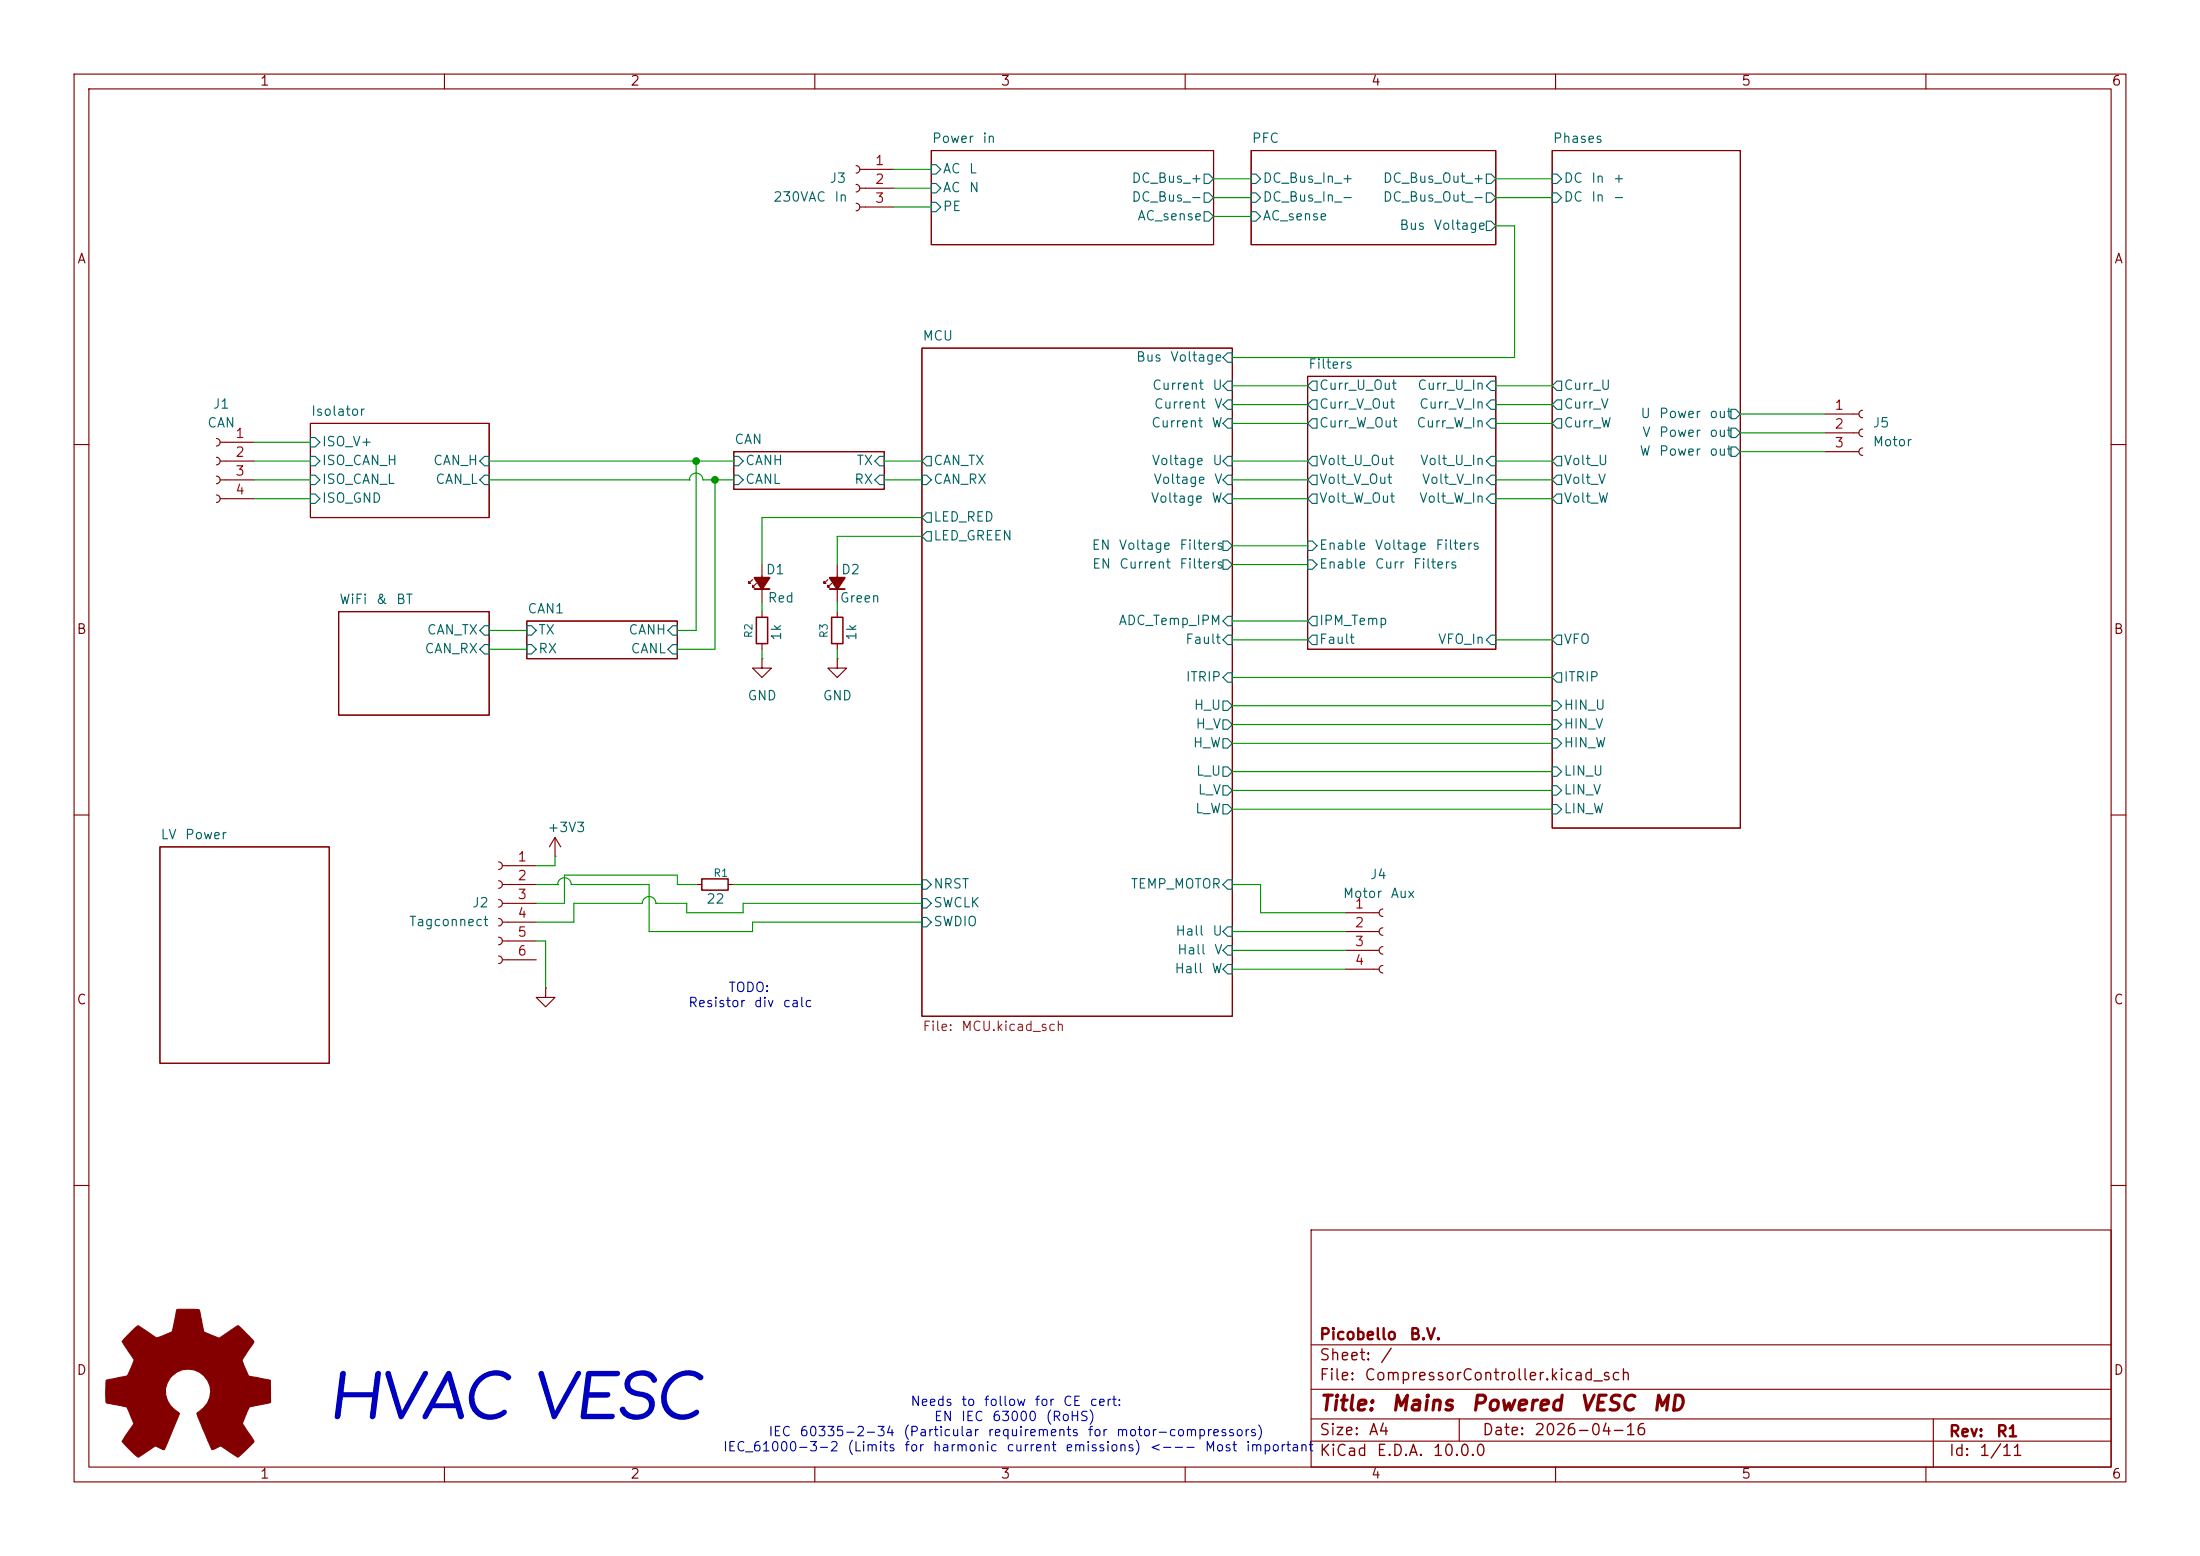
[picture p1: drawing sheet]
<svg xmlns="http://www.w3.org/2000/svg" width="297mm" height="210mm" viewBox="0 0 297 210" stroke-linecap="round" stroke-linejoin="round" font-family="sans-serif">
<g fill="none" stroke="#840000" stroke-width=".15">
<path d="M10 10h277v190h-277zM12 12h273v186h-273zM60 10v2M110 10v2M160 10v2M210 10v2M260 10v2M115.6 22.4a.51 .51 0 0 1 .5 .5 .51 .51 0 0 1-.5 .5M115.6 24.9a.51 .51 0 0 1 .5 .5 .51 .51 0 0 1-.5 .5M115.6 27.4a.51 .51 0 0 1 .5 .5 .51 .51 0 0 1-.5 .5M116.1 22.9h4.5M116.1 25.4h4.5"/>
<path d="M116.1 27.9h4.5M125.7 20.3h38.1v12.7h-38.1zM168.9 20.3h33v12.7h-33zM209.5 20.3h25.4v91.5h-25.4zM29.2 59.2a.51 .51 0 0 1 .5 .5 .51 .51 0 0 1-.5 .5M29.7 59.7h4.6M41.9 57.2h24.1v12.7h-24.1zM124.5 47h41.9v90.2h-41.9zM176.5 50.8h25.4v36.8h-25.4zM246.4 55.9h4.6M246.4 58.4h4.6M251.5 55.4a.51 .51 0 0 0-.5 .5 .51 .51 0 0 0 .5 .5"/>
<path d="M251.5 57.9a.51 .51 0 0 0-.5 .5 .51 .51 0 0 0 .5 .5M10 60h2M29.2 61.7a.51 .51 0 0 1 .5 .5 .51 .51 0 0 1-.5 .5M29.2 64.3a.51 .51 0 0 1 .5 .5 .51 .51 0 0 1-.5 .5M29.2 66.8a.51 .51 0 0 1 .5 .5 .51 .51 0 0 1-.5 .5M29.7 62.2h4.6M29.7 64.8h4.6M29.7 67.3h4.6M99.1 61h20.3v5h-20.3zM101.6 78.2l-.5 .5v-.2v.2h.2M102.1 78.7l-.5 .5v-.2v.2h.3M102.9 76.2v5.1"/>
<path d="M111.8 78.2l-.5 .5v-.2v.2h.2M112.3 78.7l-.5 .5v-.2v.2h.2M113 76.2v5.1M246.4 61h4.6M251.5 60.5a.51 .51 0 0 0-.5 .5 .51 .51 0 0 0 .5 .5M285 60h2M45.7 82.6h20.3v13.9h-20.3zM71.1 83.8h20.3v5.1h-20.3zM102.9 88.9v1.3h1.2l-1.2 1.2-1.3-1.2h1.3M102.9 88.9h.1M102.9 82.6v.7M102.9 86.9v.7"/>
<path d="M113 88.9v1.3h1.3l-1.3 1.2-1.2-1.2h1.2M113 88.9h.1M113 82.6v.7M113 86.9v.7M10 110h2M21.6 114.3h22.8v29.2h-22.8zM67.3 116.3a.51 .51 0 0 1 .5 .5 .51 .51 0 0 1-.5 .5M67.3 118.9a.51 .51 0 0 1 .5 .5 .51 .51 0 0 1-.5 .5M67.8 119.4h4.6M67.8 116.8h4.6M74.9 115.6h.1M74.9 113l-.7 1.3"/>
<path d="M74.9 113l.8 1.3M74.9 113v2.6M94 119.4h.7M98.3 119.4h.8M285 110h2M67.3 121.4a.51 .51 0 0 1 .5 .5 .51 .51 0 0 1-.5 .5M67.3 124a.51 .51 0 0 1 .5 .5 .51 .51 0 0 1-.5 .5M67.3 126.5a.51 .51 0 0 1 .5 .5 .51 .51 0 0 1-.5 .5M67.3 129a.51 .51 0 0 1 .5 .5 .51 .51 0 0 1-.5 .5M67.8 121.9h4.6M67.8 124.5h4.6M67.8 127h4.6"/>
<path d="M67.8 129.5h4.6M73.7 133.4v1.2h-1.3l1.3 1.3 1.2-1.3h-1.2M73.7 133.4h.1M181.6 123.2h4.6M181.6 125.7h4.6M181.6 128.3h4.6M181.6 130.8h4.6M186.7 122.7a.51 .51 0 0 0-.5 .5 .51 .51 0 0 0 .5 .5M186.7 125.2a.51 .51 0 0 0-.5 .5 .51 .51 0 0 0 .5 .5M186.7 127.8a.51 .51 0 0 0-.5 .5 .51 .51 0 0 0 .5 .5M186.7 130.3a.51 .51 0 0 0-.5 .5 .51 .51 0 0 0 .5 .5M10 160h2"/>
<path d="M177 166h108v32h-108zM285 160h2M60 198v2M110 198v2M160 198v2M177 194.5h108M177 191.5h108M177 187.5h108M177 181.5h108M197 191.5v3M210 198v2M260 198v2"/>
<path d="M261 191.5v6.5"/>
</g>
<g fill="none" stroke="#006464" stroke-width=".15">
<path d="M125.7 27.3h.7l.6 .6-.6 .7h-.7zM125.7 24.8h.7l.6 .6-.6 .6h-.7zM125.7 22.2h.7l.6 .7-.6 .6h-.7zM162.6 23.5h.6l.6 .6-.6 .7h-.6zM162.6 26h.6l.6 .7-.6 .6h-.6zM162.6 28.6h.6l.6 .6-.6 .6h-.6zM168.9 23.5h.6l.7 .6-.7 .7h-.6zM168.9 26h.6l.7 .7-.7 .6h-.6zM168.9 28.6h.6l.7 .6-.7 .6h-.6zM200.7 23.5h.6l.6 .6-.6 .7h-.6zM200.7 26h.6l.6 .7-.6 .6h-.6zM200.7 29.8h.6l.6 .7-.6 .6h-.6z"/>
<path d="M209.5 23.5h.7l.6 .6-.6 .7h-.7zM209.5 26h.7l.6 .7-.6 .6h-.7zM41.9 59.1h.6l.7 .6-.7 .6h-.6zM165.7 54h.7v1.2h-.7l-.6-.6zM165.7 56.5h.7v1.3h-.7l-.6-.6zM165.7 51.4h.7v1.3h-.7l-.6-.6zM165.7 47.6h.7v1.3h-.7l-.6-.6zM177.2 51.4h.6v1.3h-.6l-.7-.6zM177.2 54h.6v1.2h-.6l-.7-.6zM177.2 56.5h.6v1.3h-.6l-.7-.6zM201.3 51.4h.6v1.3h-.6l-.6-.6zM201.3 56.5h.6v1.3h-.6l-.6-.6z"/>
<path d="M201.3 54h.6v1.2h-.6l-.6-.6zM209.5 57.2l.7-.7h.6v1.3h-.6zM210.2 54h.6v1.2h-.6l-.7-.6zM210.2 51.4h.6v1.3h-.6l-.7-.6zM233.7 55.2h.6l.6 .7-.6 .6h-.6zM233.7 57.8h.6l.6 .6-.6 .7h-.6zM41.9 64.1h.6l.7 .7-.7 .6h-.6zM41.9 61.6h.6l.7 .6-.7 .7h-.6zM41.9 66.7h.6l.7 .6-.7 .6h-.6zM65.4 64.1h.6v1.3h-.6l-.6-.6zM65.4 61.6h.6v1.3h-.6l-.6-.7zM99.1 64.1h.6l.6 .7-.6 .6h-.6z"/>
<path d="M99.1 61.6h.6l.6 .6-.6 .7h-.6zM118.1 64.8l.6-.7h.7v1.3h-.7zM118.7 61.6h.7v1.3h-.7l-.6-.7zM124.5 64.1h.6l.6 .7-.6 .6h-.6zM125.1 61.6h.6v1.3h-.6l-.6-.7zM125.1 71.8h.6v1.2h-.6l-.6-.6zM125.1 69.2h.6v1.3h-.6l-.6-.6zM165.1 73h.6l.7 .7-.7 .6h-.6zM165.1 75.6h.6l.7 .6-.7 .6h-.6zM165.7 61.6h.7v1.3h-.7l-.6-.7zM165.7 64.1h.7v1.3h-.7l-.6-.6zM165.7 66.7h.7v1.2h-.7l-.6-.6z"/>
<path d="M176.5 75.6h.7l.6 .6-.6 .6h-.7zM176.5 73h.7l.6 .7-.6 .6h-.7zM177.2 61.6h.6v1.3h-.6l-.7-.7zM177.2 64.1h.6v1.3h-.6l-.7-.6zM177.2 66.7h.6v1.2h-.6l-.7-.6zM201.3 61.6h.6v1.3h-.6l-.6-.7zM201.3 64.1h.6v1.3h-.6l-.6-.6zM201.3 66.7h.6v1.2h-.6l-.6-.6zM209.5 67.3l.7-.6h.6v1.2h-.6zM210.2 64.1h.6v1.3h-.6l-.7-.6zM210.2 61.6h.6v1.3h-.6l-.7-.7zM233.7 60.3h.6l.6 .7-.6 .6h-.6z"/>
<path d="M65.4 87h.6v1.3h-.6l-.6-.7zM65.4 84.5h.6v1.2h-.6l-.6-.6zM71.1 84.5h.7l.6 .6-.6 .6h-.7zM71.1 87h.7l.6 .6-.6 .7h-.7zM90.8 87h.6v1.3h-.6l-.6-.7zM90.8 84.5h.6v1.2h-.6l-.6-.6zM165.1 99.7h.6l.7 .6-.7 .7h-.6zM165.1 97.2h.6l.7 .6-.7 .6h-.6zM165.1 94.6h.6l.7 .7-.7 .6h-.6zM165.7 83.2h.7v1.3h-.7l-.6-.7zM165.7 85.7h.7v1.3h-.7l-.6-.6zM165.7 90.8h.7v1.3h-.7l-.6-.7z"/>
<path d="M177.2 85.7h.6v1.3h-.6l-.7-.6zM177.2 83.2h.6v1.3h-.6l-.7-.7zM201.3 85.7h.6v1.3h-.6l-.6-.6zM209.5 94.6h.7l.6 .7-.6 .6h-.7zM209.5 97.2h.7l.6 .6-.6 .6h-.7zM209.5 99.7h.7l.6 .6-.6 .7h-.7zM210.2 85.7h.6v1.3h-.6l-.7-.6zM210.2 90.8h.6v1.3h-.6l-.7-.7zM124.5 118.7h.6l.6 .7-.6 .6h-.6zM165.1 103.5h.6l.7 .6-.7 .7h-.6zM165.1 106h.6l.7 .7-.7 .6h-.6zM165.1 108.6h.6l.7 .6-.7 .7h-.6z"/>
<path d="M165.7 118.7h.7v1.3h-.7l-.6-.6zM209.5 103.5h.7l.6 .6-.6 .7h-.7zM209.5 106h.7l.6 .7-.6 .6h-.7zM209.5 108.6h.7l.6 .6-.6 .7h-.7zM124.5 121.3h.6l.6 .6-.6 .7h-.6zM124.5 123.8h.6l.6 .7-.6 .6h-.6zM165.7 130.2h.7v1.2h-.7l-.6-.6zM165.7 127.6h.7v1.3h-.7l-.6-.6zM165.7 125.1h.7v1.3h-.7l-.6-.7z"/>
</g>
<path d="M102.1 83.3h1.5v3.6h-1.5zM112.3 83.3h1.5v3.6h-1.5zM94.7 118.6h3.6v1.5h-3.6z" fill="none" stroke="#840000" stroke-width=".2"/>
<path d="M101.9 79.5h2M112 79.5h2" fill="none" stroke="#840000" stroke-width=".25"/>
<g fill="#840000" stroke="#840000" stroke-width=".25">
<path d="M112 78h2l-1 1.5z"/>
<path d="M101.9 78h2l-1 1.5z"/>
</g>
<path d="M17.1 180.3l1.6-1.4 2.3 1.6a4.7 4.7 0 0 0 2.2-.8l.7-2.9h2.9h.1v.1l.7 2.9 2 .8 2.6-1.7 2 2.1 .1 .2-1.4 2-.2 .5 .9 2 2.9 .6v3l-2.8 .6-1 2.3 1.6 2.3-1.8 1.9-.4 .3-2.2-1.5a.63 .63 0 0 0-.7 .2l-.6 .2-1.2-2.8-.8-2a3.2 3.2 0 0 0 .9-5.1 3.1 3.1 0 0 0-4.6 .4 3.1 3.1 0 0 0 1.2 4.6l.1 .1-2 4.9-1.2-.6-2.4 1.6-1.5-1.5-.6-.7 1.6-2.3-1-2.3-2.7-.6-.1-.9v-2.1l2.9-.6 .6-1.4a.88 .88 0 0 0 .2-.9l-1.5-2.3z" fill="#840000" stroke="#840000" stroke-width=".15"/>
<g fill="none" stroke="#009600" stroke-width=".15">
<path d="M120.6 27.9h5.1M120.6 25.4h5.1M120.6 22.9h5.1M163.8 26.7h5.1M163.8 24.1h5.1M163.8 29.2h5.1M201.9 30.5h2.6v17.8h-38.1M201.9 26.7h7.6M201.9 24.1h7.6M34.3 59.7h7.6M166.4 54.6h10.1M166.4 57.2h10.1"/>
<path d="M166.4 52.1h10.1M201.9 54.6h7.6M201.9 57.2h7.6M201.9 52.1h7.6M234.9 58.4h11.5M234.9 55.9h11.5M34.3 64.8h7.6M34.3 62.2h7.6M34.3 67.3h7.6M66 64.8h27.1M66 62.2h33.1M93.1 64.8h.1"/>
<path d="M93.1 64.8a.91 .91 0 0 1 .9-.9 .91 .91 0 0 1 .9 .9h4.2M94 62.2v22.9h-2.6M96.5 64.8v22.8h-5.1M119.4 64.8h5.1M119.4 62.2h5.1M124.5 69.9h-21.6v6.3M124.5 72.4h-11.5v3.8M166.4 64.8h10.1M166.4 62.2h10.1M166.4 67.3h10.1M166.4 76.2h10.1M166.4 73.7h10.1"/>
<path d="M201.9 64.8h7.6M201.9 62.2h7.6M201.9 67.3h7.6M234.9 61h11.5M66 85.1h5.1M66 87.6h5.1M102.9 81.3v1.3M102.9 87.6v1.3M113 81.3v1.3M113 87.6v1.3M166.4 91.4h43.1M166.4 86.4h10.1"/>
<path d="M166.4 83.8h10.1M166.4 95.3h43.1M166.4 97.8h43.1M201.9 86.4h7.6M72.4 119.4h2.9M74.9 115.6v1.2h-2.5M75.3 119.4h.1M75.3 119.4a.91 .91 0 0 1 .9-.9 .91 .91 0 0 1 .9 .9h10.5v6.3h14v-1.2h22.9M94 119.4h-2.6v-1.3h-15.2v3.8h-3.8M99.1 119.4h25.4M166.4 106.7h43.1M166.4 119.4h3.8v3.8h11.4"/>
<path d="M166.4 109.2h43.1M166.4 104.1h43.1M166.4 100.3h43.1M72.4 127h1.3v6.4M88.5 121.9h.1M88.5 121.9a.91 .91 0 0 0-.9-.9 .91 .91 0 0 0-.9 .9h-9.2v2.6h-5.1M88.5 121.9h4.2v1.3h7.6v-1.3h24.2M166.4 125.7h15.2M166.4 130.8h15.2M166.4 128.3h15.2"/>
</g>
<g fill="#009600" stroke="#009600" stroke-width=".14">
<circle cx="94" cy="62.2" r=".46"/>
<circle cx="96.5" cy="64.8" r=".46"/>
</g>
<text font-size="8.4" fill="#0000c2" x="44.3" y="191.5">HVAC VESC</text>
<g font-size="2" fill="#840000">
<text x="178" y="190.9">Title:</text>
<text x="187.7" y="190.9">Mains</text>
<text x="198.5" y="190.9">Powered</text>
<text x="213.2" y="190.9">VESC</text>
<text x="222.9" y="190.9">MD</text>
</g>
<g font-size="1.5" fill="#840000">
<text x="178" y="184">Sheet:</text>
<text x="178" y="181.2">Picobello</text>
<text x="186.2" y="184">/</text>
<text x="190.2" y="181.2">B.V.</text>
<text x="178" y="186.7">File:</text>
<text x="184.1" y="186.7">CompressorController.kicad_sch</text>
<text x="178" y="196.9">KiCad</text>
<text x="178" y="194.1">Size:</text>
<text x="184.7" y="194.1">A4</text>
<text x="185.7" y="196.9">E.D.A.</text>
<text x="193.3" y="196.9">10.0.0</text>
<text x="200" y="194.1">Date:</text>
<text x="207" y="194.1">2026-04-16</text>
<text x="263" y="194.3">Rev:</text>
<text x="263" y="196.9">Id:</text>
<text x="267.1" y="196.9">1/11</text>
<text x="269.4" y="194.3">R1</text>
</g>
<g font-size="1.3" fill="#840000">
<text x="35" y="11.9">1</text>
<text x="85" y="11.9">2</text>
<text x="135" y="11.9">3</text>
<text x="185" y="11.9">4</text>
<text x="235" y="11.9">5</text>
<text x="285" y="11.9">6</text>
<text x="10.3" y="35.9">A</text>
<text x="285.3" y="35.9">A</text>
<text x="10.3" y="85.9">B</text>
<text x="285.3" y="85.9">B</text>
<text x="10.3" y="135.9">C</text>
<text x="285.3" y="135.9">C</text>
<text x="10.3" y="185.9">D</text>
<text x="285.3" y="185.9">D</text>
<text x="35" y="199.9">1</text>
<text x="85" y="199.9">2</text>
<text x="135" y="199.9">3</text>
<text x="185" y="199.9">4</text>
<text x="235" y="199.9">5</text>
<text x="285" y="199.9">6</text>
</g>
<g font-size="1.3" fill="#a90000">
<text x="118" y="22.6">1</text>
<text x="118" y="25.1">2</text>
<text x="118" y="27.7">3</text>
<text x="31.7" y="59.4">1</text>
<text x="247.6" y="55.6">1</text>
<text x="247.6" y="58.2">2</text>
<text x="31.7" y="62">2</text>
<text x="31.7" y="64.5">3</text>
<text x="247.6" y="60.7">3</text>
<text x="31.7" y="67.1">4</text>
<text x="69.8" y="116.6">1</text>
<text x="69.8" y="119.1">2</text>
<text x="69.8" y="121.7">3</text>
<text x="69.8" y="124.2">4</text>
<text x="182.8" y="122.9">1</text>
<text x="182.8" y="125.5">2</text>
<text x="69.8" y="126.7">5</text>
<text x="69.8" y="129.3">6</text>
<text x="182.8" y="128">3</text>
<text x="182.8" y="130.6">4</text>
</g>
<g font-size="1.3" fill="#006464">
<text x="125.7" y="19.6">Power</text>
<text x="127.2" y="23.7">AC</text>
<text x="130.7" y="23.7">L</text>
<text x="132.5" y="19.6">in</text>
<text x="168.9" y="19.6">PFC</text>
<text x="209.5" y="19.6">Phases</text>
<text x="104.3" y="27.5">230VAC</text>
<text x="111.9" y="25">J3</text>
<text x="112.5" y="27.5">In</text>
<text x="127.2" y="28.8">PE</text>
<text x="127.2" y="26.3">AC</text>
<text x="130.7" y="26.3">N</text>
<text x="152.7" y="25">DC_Bus_+</text>
<text x="152.7" y="27.5">DC_Bus_-</text>
<text x="170.4" y="25">DC_Bus_In_+</text>
<text x="170.4" y="27.5">DC_Bus_In_-</text>
<text x="186.6" y="25">DC_Bus_Out_+</text>
<text x="186.6" y="27.5">DC_Bus_Out_-</text>
<text x="211" y="25">DC</text>
<text x="211" y="27.5">DC</text>
<text x="214.7" y="25">In</text>
<text x="214.7" y="27.5">In</text>
<text x="217.6" y="25">+</text>
<text x="217.6" y="27.5">-</text>
<text x="153.5" y="30.1">AC_sense</text>
<text x="170.4" y="30.1">AC_sense</text>
<text x="188.8" y="31.3">Bus</text>
<text x="193.5" y="31.3">Voltage</text>
<text x="124.5" y="46.3">MCU</text>
<text x="153.3" y="49.1">Bus</text>
<text x="155.5" y="52.9">Current</text>
<text x="157.9" y="49.1">Voltage</text>
<text x="163.6" y="52.9">U</text>
<text x="176.5" y="50.1">Filters</text>
<text x="178" y="52.9">Curr_U_Out</text>
<text x="191.3" y="52.9">Curr_U_In</text>
<text x="211" y="52.9">Curr_U</text>
<text x="27.9" y="58">CAN</text>
<text x="28.7" y="55.5">J1</text>
<text x="41.9" y="56.4">Isolator</text>
<text x="155.3" y="58">Current</text>
<text x="155.7" y="55.5">Current</text>
<text x="163.5" y="58">W</text>
<text x="163.8" y="55.5">V</text>
<text x="178" y="55.5">Curr_V_Out</text>
<text x="178" y="58">Curr_W_Out</text>
<text x="191.1" y="58">Curr_W_In</text>
<text x="191.5" y="55.5">Curr_V_In</text>
<text x="211" y="58">Curr_W</text>
<text x="211" y="55.5">Curr_V</text>
<text x="221.4" y="56.7">U</text>
<text x="221.6" y="59.3">V</text>
<text x="223.9" y="56.7">Power</text>
<text x="223.9" y="59.3">Power</text>
<text x="230.7" y="56.7">out</text>
<text x="230.7" y="59.3">out</text>
<text x="252.7" y="58">J5</text>
<text x="43.4" y="65.6">ISO_CAN_L</text>
<text x="43.4" y="63.1">ISO_CAN_H</text>
<text x="43.4" y="60.6">ISO_V+</text>
<text x="58.4" y="63.1">CAN_H</text>
<text x="58.7" y="65.6">CAN_L</text>
<text x="99.1" y="60.2">CAN</text>
<text x="100.5" y="65.6">CANL</text>
<text x="100.5" y="63.1">CANH</text>
<text x="115.2" y="65.6">RX</text>
<text x="115.5" y="63.1">TX</text>
<text x="125.9" y="63.1">CAN_TX</text>
<text x="125.9" y="65.6">CAN_RX</text>
<text x="155.4" y="63.1">Voltage</text>
<text x="155.6" y="65.6">Voltage</text>
<text x="163.6" y="63.1">U</text>
<text x="163.8" y="65.6">V</text>
<text x="178" y="63.1">Volt_U_Out</text>
<text x="178" y="65.6">Volt_V_Out</text>
<text x="191.6" y="63.1">Volt_U_In</text>
<text x="191.9" y="65.6">Volt_V_In</text>
<text x="211" y="65.6">Volt_V</text>
<text x="211" y="63.1">Volt_U</text>
<text x="221.3" y="61.8">W</text>
<text x="223.9" y="61.8">Power</text>
<text x="230.7" y="61.8">out</text>
<text x="252.7" y="60.6">Motor</text>
<text x="43.4" y="68.2">ISO_GND</text>
<text x="125.9" y="70.7">LED_RED</text>
<text x="155.3" y="68.2">Voltage</text>
<text x="163.5" y="68.2">W</text>
<text x="178" y="68.2">Volt_W_Out</text>
<text x="191.5" y="68.2">Volt_W_In</text>
<text x="211" y="68.2">Volt_W</text>
<text x="103.3" y="77.8">D1</text>
<text x="113.5" y="77.8">D2</text>
<text x="125.9" y="73.3">LED_GREEN</text>
<text x="147.3" y="74.5">EN</text>
<text x="147.3" y="77.1">EN</text>
<text x="150.9" y="74.5">Voltage</text>
<text x="151" y="77.1">Current</text>
<text x="159.1" y="74.5">Filters</text>
<text x="159.1" y="77.1">Filters</text>
<text x="178" y="77.1">Enable</text>
<text x="178" y="74.5">Enable</text>
<text x="185.5" y="77.1">Curr</text>
<text x="185.5" y="74.5">Voltage</text>
<text x="190.7" y="77.1">Filters</text>
<text x="193.7" y="74.5">Filters</text>
<text x="45.7" y="81.8">WiFi</text>
<text x="50.6" y="81.8">&amp;</text>
<text x="53.4" y="81.8">BT</text>
<text x="71.1" y="83.1">CAN1</text>
<text x="103.6" y="81.6">Red</text>
<text x="113.3" y="81.6">Green</text>
<text x="57.2" y="88.5">CAN_RX</text>
<text x="57.5" y="86">CAN_TX</text>
<text x="72.6" y="86">TX</text>
<text x="72.6" y="88.5">RX</text>
<text x="84.8" y="86">CANH</text>
<text x="85.1" y="88.5">CANL</text>
<text x="105.8" y="86.6" transform="rotate(-90 105.8 86.6)">1k</text>
<text x="115.9" y="86.6" transform="rotate(-90 115.9 86.6)">1k</text>
<text x="150.9" y="84.7">ADC_Temp_IPM</text>
<text x="159.9" y="87.2">Fault</text>
<text x="178" y="87.2">Fault</text>
<text x="178" y="84.7">IPM_Temp</text>
<text x="194" y="87.2">VFO_In</text>
<text x="211" y="87.2">VFO</text>
<text x="100.8" y="94.8">GND</text>
<text x="111" y="94.8">GND</text>
<text x="160" y="92.3">ITRIP</text>
<text x="211" y="92.3">ITRIP</text>
<text x="161" y="101.2">H_W</text>
<text x="161.1" y="96.1">H_U</text>
<text x="161.3" y="98.7">H_V</text>
<text x="211" y="96.1">HIN_U</text>
<text x="211" y="98.7">HIN_V</text>
<text x="211" y="101.2">HIN_W</text>
<text x="161.4" y="105">L_U</text>
<text x="161.6" y="107.5">L_V</text>
<text x="211" y="105">LIN_U</text>
<text x="211" y="107.5">LIN_V</text>
<text x="21.6" y="113.6">LV</text>
<text x="24.9" y="113.6">Power</text>
<text x="73.8" y="112.6">+3V3</text>
<text x="161.3" y="110.1">L_W</text>
<text x="211" y="110.1">LIN_W</text>
<text x="184.9" y="119">J4</text>
<text x="55.1" y="125.3">Tagconnect</text>
<text x="63.6" y="122.8">J2</text>
<text x="95.3" y="122.3">22</text>
<text x="125.9" y="122.8">SWCLK</text>
<text x="125.9" y="120.2">NRST</text>
<text x="125.9" y="125.3">SWDIO</text>
<text x="152.6" y="120.2">TEMP_MOTOR</text>
<text x="181.2" y="121.5">Motor</text>
<text x="187.6" y="121.5">Aux</text>
<text x="158.5" y="131.7">Hall</text>
<text x="158.6" y="126.6">Hall</text>
<text x="158.8" y="129.1">Hall</text>
<text x="163.5" y="131.7">W</text>
<text x="163.6" y="126.6">U</text>
<text x="163.8" y="129.1">V</text>
</g>
<g font-size="1.3" fill="#0000c2">
<text x="92.8" y="136.3">Resistor</text>
<text x="98.2" y="134.2">TODO:</text>
<text x="101.7" y="136.3">div</text>
<text x="105.6" y="136.3">calc</text>
<text x="122.8" y="190.1">Needs</text>
<text x="129.7" y="190.1">to</text>
<text x="132.7" y="190.1">follow</text>
<text x="139.6" y="190.1">for</text>
<text x="143.4" y="190.1">CE</text>
<text x="147" y="190.1">cert:</text>
<text x="97.5" y="196.2">IEC_61000-3-2</text>
<text x="103.7" y="194.2">IEC</text>
<text x="107.8" y="194.2">60335-2-34</text>
<text x="114.3" y="196.2">(Limits</text>
<text x="121.8" y="194.2">(Particular</text>
<text x="122" y="196.2">for</text>
<text x="125.8" y="196.2">harmonic</text>
<text x="126" y="192.1">EN</text>
<text x="129.6" y="192.1">IEC</text>
<text x="133.2" y="194.2">requirements</text>
<text x="133.8" y="192.1">63000</text>
<text x="135.8" y="196.2">current</text>
<text x="141.1" y="192.1">(RoHS)</text>
<text x="143.7" y="196.2">emissions)</text>
<text x="146.7" y="194.2">for</text>
<text x="150.6" y="194.2">motor-compressors)</text>
<text x="155.1" y="196.2">&lt;---</text>
<text x="162.6" y="196.2">Most</text>
<text x="168.1" y="196.2">important</text>
</g>
<g font-size="1.3" fill="#725600">
<text x="124.5" y="139.5">File:</text>
<text x="129.7" y="139.5">MCU.kicad_sch</text>
</g>
<g font-size="1" fill="#006464">
<text x="101.8" y="86.2" transform="rotate(-90 101.8 86.2)">R2</text>
<text x="112" y="86.2" transform="rotate(-90 112 86.2)">R3</text>
<text x="96.2" y="118.6">R1</text>
</g>
</svg>
